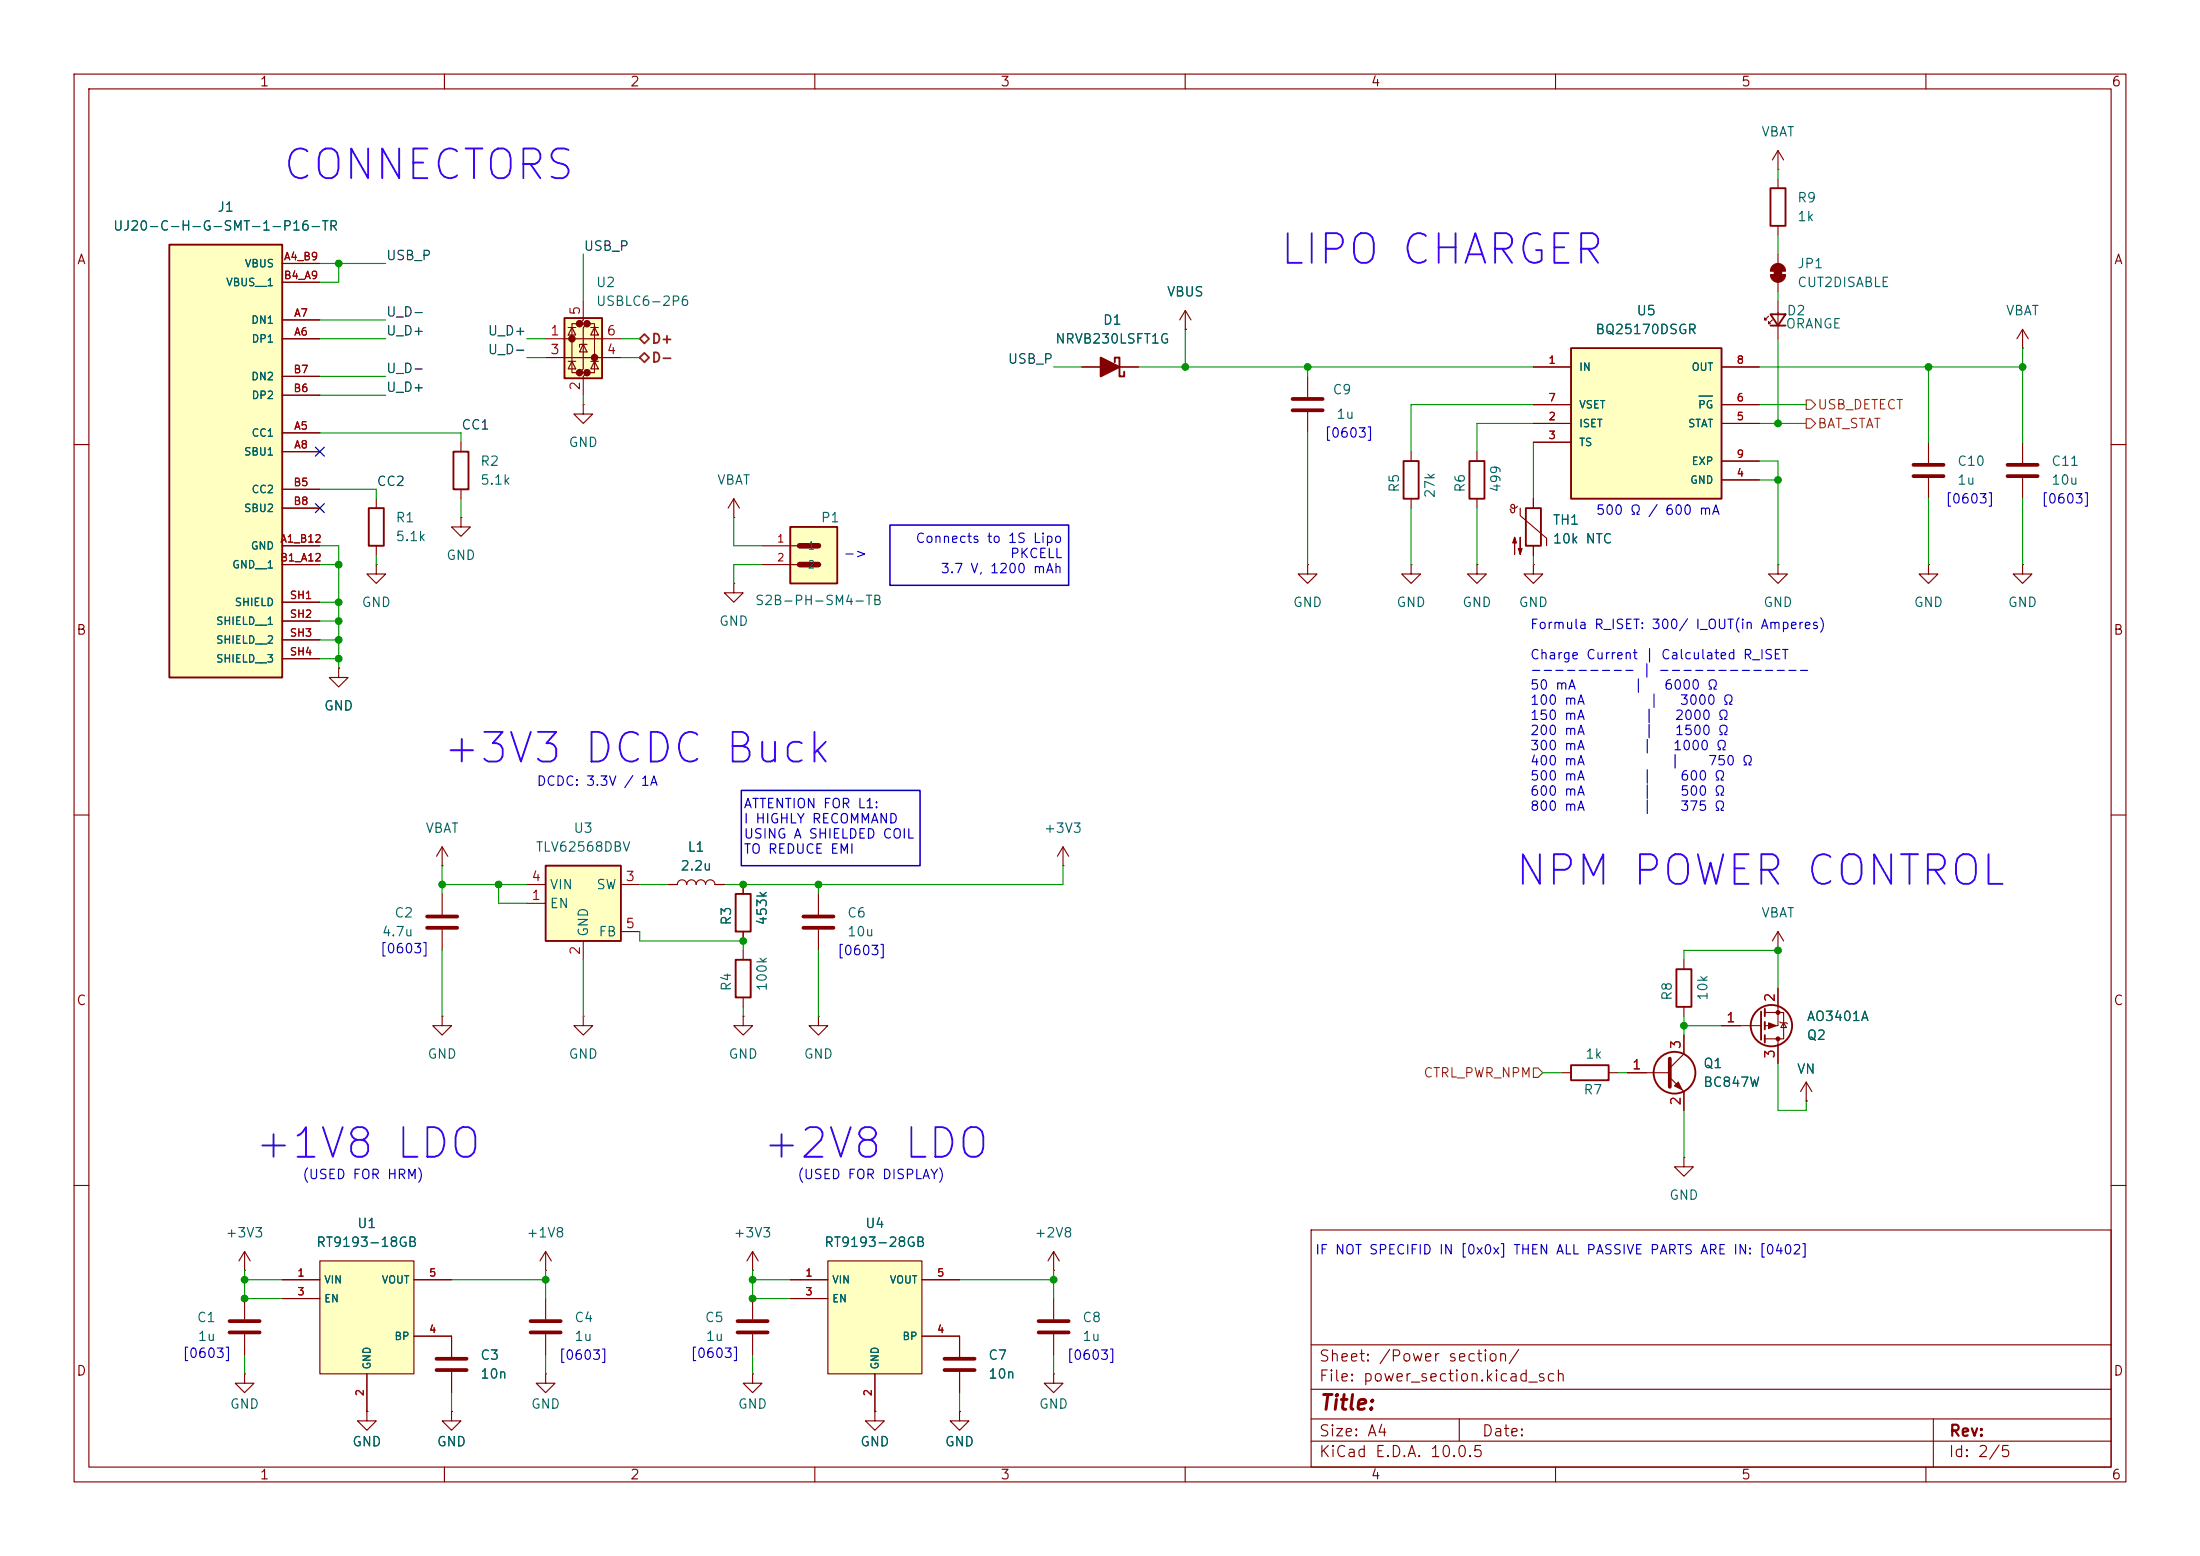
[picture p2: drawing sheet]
<svg xmlns="http://www.w3.org/2000/svg" width="297mm" height="210mm" viewBox="0 0 297 210" stroke-linecap="round" stroke-linejoin="round" font-family="sans-serif">
<g fill="none" stroke="#840000" stroke-width=".15">
<path d="M10 10h277v190h-277zM12 12h273v186h-273zM60 10v2M110 10v2M160 10v2M210 10v2M260 10v2M240 22.9h.1M240 20.3v2.6M240 24.1v1.3M240 30.5v1.3M240 20.3l-.7 1.3"/>
<path d="M240 20.3l.8 1.3M273 47h.1M273 44.5l-.7 1.2M273 44.5l.8 1.2M273 44.5v2.5M10 60h2M199.4 76.2v1.3h1.3l-1.3 1.2-1.3-1.2h1.3M199.4 76.2h.1M240 76.2v1.3h1.3l-1.3 1.2-1.2-1.2h1.2M240 76.2h.1M285 60h2M10 110h2"/>
<path d="M59.7 116.8h.1M59.7 114.3l-.8 1.3M59.7 114.3l.8 1.3M59.7 114.3v2.5M285 110h2M100.3 137.2v1.2h1.3l-1.3 1.3-1.2-1.3h1.2M100.3 137.2h.1M110.5 120.7v2.7M110.5 125.5v2.8M227.3 139.7v2.5l-1.9 1.9M210.8 144.8h1.3M217.2 144.8h1.2"/>
<path d="M219.7 144.8h5.7M225.4 145.4l1.9 1.9v2.6M10 160h2M33 171.5h.1M33 168.9l-.7 1.3M33 168.9l.8 1.3M33 168.9v2.6M177 166h108v32h-108zM285 160h2M60 198v2M110 198v2M129.5 190.5v1.3h1.3l-1.3 1.2-1.2-1.2h1.2"/>
<path d="M129.5 190.5h.1M160 198v2M177 194.5h108M177 191.5h108M177 187.5h108M177 181.5h108M197 191.5v3M210 198v2M260 198v2M261 191.5v6.5"/>
</g>
<g fill="none" stroke="#840000" stroke-width=".25">
<path d="M239 25.4h2v5.1h-2zM212.1 143.8h5.1v2h-5.1z"/>
<circle cx="226.1" cy="144.8" r="2.82"/>
</g>
<path d="M108.5 123.7h4M108.5 125.2h4M225.4 142.9v3.8" fill="none" stroke="#840000" stroke-width=".51"/>
<path d="M226.1 146.6l.5-.5 .5 1z" fill="#840000" stroke="#840000" stroke-width=".15"/>
<path d="M73.7 116.8h10.1v10.2h-10.1z" fill="#ffffc2"/>
<path d="M73.7 116.8h10.1v10.2h-10.1z" fill="none" stroke="#840000" stroke-width=".25"/>
<path d="M71.1 119.4h2.6M83.8 119.4h2.6M71.1 121.9h2.6M78.7 127v2.5M83.8 125.7h2.6M101.6 175.3v2.8M101.6 180.1v2.8" fill="none" stroke="#840000" stroke-width=".15"/>
<path d="M99.6 178.3h4M99.6 179.8h4" fill="none" stroke="#840000" stroke-width=".51"/>
<path d="M76.2 42.9h5.1v8.2h-5.1z" fill="#ffffc2"/>
<g fill="#840000" stroke="#840000" stroke-width=".51">
<circle cx="77.2" cy="45.7" r=".25"/>
<circle cx="78.2" cy="43.7" r=".25"/>
<circle cx="78.2" cy="50.3" r=".25"/>
<circle cx="79.2" cy="43.7" r=".25"/>
<circle cx="79.2" cy="50.3" r=".25"/>
<circle cx="80.3" cy="48.3" r=".25"/>
</g>
<g fill="none" stroke="#840000" stroke-width=".15">
<path d="M73.7 45.7h10.1M73.7 48.3h10.1M76.7 48.8h1M76.7 44.2h1M77.2 44.2l.5 1h-1zM77.2 48.8l.5 1h-1zM78.2 43.7h-1v6.6h1M78.7 40.6v2.6l-.5 .5h1l-.5 .5v5.6l-.5 .5h1l-.5 .5v2.5M78.7 46.5l.5 1h-1zM79.2 46.5h-1v.4M79.2 43.7h1.1v6.6h-1.1M79.8 48.8h1"/>
<path d="M79.8 44.2h1M80.3 44.2l.5 1h-1zM80.3 48.8l.5 1h-1zM176.5 50.8v2.8M176.5 55.6v2.8M62.2 69.9v1.2h-1.2l1.2 1.3 1.3-1.3h-1.3M62.2 69.9h.1M99.1 78.7v1.3h-1.3l1.3 1.3 1.2-1.3h-1.2M99.1 78.7h.1M90.2 119.4h1.2a.64 .64 0 0 1 .7-.7 .64 .64 0 0 1 .6 .7 .64 .64 0 0 1 .6-.7 .64 .64 0 0 1 .7 .7 .64 .64 0 0 1 .6-.7 .64 .64 0 0 1 .6 .7 .64 .64 0 0 1 .7-.7 .64 .64 0 0 1 .6 .7h1.3M232.4 138.4h5.3M238.3 136.7h2.5v3.5h-2.5"/>
<path d="M240 133.4v5h-1.7M240.3 137.9l.1 .1h.8l.1 .2M240.8 138l.4 .7h-.8zM240 140.2v3.3M142.2 185.4v1.3h1.3l-1.3 1.3-1.2-1.3h1.2M142.2 185.4h.1"/>
</g>
<g fill="none" stroke="#840000" stroke-width=".25">
<path d="M76.2 42.9h5.1v8.2h-5.1zM237.7 136.5v3.8M238.3 136.1v1.1M238.3 137.9v1M238.3 139.7v1"/>
<circle cx="239.1" cy="138.4" r="2.79"/>
</g>
<g fill="#840000" stroke="#840000" stroke-width=".15">
<path d="M238.8 138l1 .4-1 .4z"/>
<circle cx="240" cy="140.2" r=".25"/>
<circle cx="240" cy="136.7" r=".25"/>
</g>
<path d="M174.5 53.8h4.1M174.5 55.4h4.1" fill="none" stroke="#840000" stroke-width=".51"/>
<path d="M111.8 170.2h12.7v15.2h-12.7z" fill="#ffffc2"/>
<path d="M146 49.5h7.7M45.7 90.2v1.2h1.3l-1.3 1.3-1.3-1.3h1.3M45.7 90.2h.1M110.5 137.2v1.2h1.3l-1.3 1.3-1.3-1.3h1.3M110.5 137.2h.1M106.7 172.7h5.1M106.7 175.3h5.1M111.8 170.2h12.7v15.2h-12.7zM124.5 172.7h5M118.1 185.4v5.1M124.5 180.3h5" fill="none" stroke="#840000" stroke-width=".15"/>
<path d="M150.5 48.9v-.6h.6v2.5h.7v-.6" fill="none" stroke="#840000" stroke-width=".25"/>
<path d="M148.6 48.3l2.5 1.2-2.5 1.3z" fill="#840000" stroke="#840000" stroke-width=".25"/>
<path d="M106.7 71.1h6.3v7.6h-6.3z" fill="#ffffc2"/>
<path d="M239 42.4h2l-1 1.5zM239 43.9h2M106.7 71.1h6.3v7.6h-6.3zM189.5 62.2h2v5.1h-2zM198.4 62.2h2v5.1h-2zM206 68.6h2v5.1h-2zM99.3 129.5h2v5.1h-2zM99.3 120.7h2v5h-2zM226.3 130.8h2v5.1h-2z" fill="none" stroke="#840000" stroke-width=".25"/>
<path d="M107.9 73.7h2.6M107.9 76.2h2.6" fill="none" stroke="#840000" stroke-width=".76"/>
<g fill="none" stroke="#840000" stroke-width=".15">
<path d="M239 36.6h2M239 37.1h2M240 34.3v5.1M78.7 54.6v1.3h1.3l-1.3 1.3-1.2-1.3h1.2M78.7 54.6h.1M160 44.5h.1M160 41.9l-.7 1.3M160 41.9l.8 1.3M160 41.9v2.6M238.8 42.7l-.5 .5v-.3v.3h.2M239.3 43.2l-.5 .5v-.3v.3h.2M240 40.6v5.1"/>
<path d="M260.3 59.7v2.8M273 59.7v2.8M99.1 69.9h.1M99.1 67.3l.7 1.3M99.1 67.3l-.8 1.3M99.1 67.3v2.6M102.9 73.7h5M102.9 76.2h5M176.5 76.2v1.3h1.3l-1.3 1.2-1.2-1.2h1.2M176.5 76.2h.1M190.5 61v1.2M190.5 67.3v1.3"/>
<path d="M199.4 61v1.2M199.4 67.3v1.3M204 68.3v-.1l.2-.1h.2l.1 .2M204 68.3l.2 .3a.59 .59 0 0 0 .7-.3M204.5 68.3v.7l-.2 .2-.3-.1v-.3l-.2-.1M205.2 68.6v1l3.6 3v1.1M207 76.2v1.3h1.3l-1.3 1.2-1.3-1.2h1.3M207 76.2h.1M207 67.3v1.3M207 73.7v1.2M260.3 76.2v1.3h1.3l-1.3 1.2-1.2-1.2h1.2M260.3 76.2h.1"/>
<path d="M260.3 64.5v2.8M273 76.2v1.3h1.3l-1.3 1.2-1.2-1.2h1.2M273 76.2h.1M273 64.5v2.8M100.3 119.4v1.3M143.5 116.8h.1M143.5 114.3l-.8 1.3M143.5 114.3l.8 1.3M143.5 114.3v2.5M59.7 120.7v2.7M59.7 125.5v2.8M100.3 125.7v1.3"/>
<path d="M100.3 128.3v1.2M100.3 134.6v1.3M227.3 129.5v1.3M227.3 135.9v1.3M240 128.3h.1M240 125.7l-.7 1.3M240 125.7l.8 1.3M240 125.7v2.6M227.3 156.2v1.3h1.3l-1.3 1.3-1.2-1.3h1.2M227.3 156.2h.1M243.8 148.6h.1M243.8 146.1l-.7 1.2"/>
<path d="M243.8 146.1l.8 1.2M243.8 146.1v2.5M101.6 171.5h.1M101.6 168.9l-.8 1.3M101.6 168.9l.8 1.3M101.6 168.9v2.6M142.2 171.5h.1M142.2 168.9v2.6M142.2 175.3v2.8M142.2 168.9l-.7 1.3M142.2 168.9l.8 1.3M101.6 185.4v1.3h1.3l-1.3 1.3-1.3-1.3h1.3"/>
<path d="M101.6 185.4h.1M118.1 190.5v1.3h1.3l-1.3 1.2-1.3-1.2h1.3M118.1 190.5h.1M129.5 180.3v2.8M129.5 185.2v2.8M142.2 180.1v2.8"/>
</g>
<path d="M258.3 62.7h4.1M258.3 64.3h4.1M271 62.7h4.1M271 64.3h4.1M57.7 123.7h4M57.7 125.2h4M140.2 178.3h4.1M140.2 179.8h4.1M127.5 183.4h4.1M127.5 184.9h4.1" fill="none" stroke="#840000" stroke-width=".51"/>
<g fill="#840000" stroke="#840000" stroke-width=".15">
<path d="M204.5 72.5l.2 .8h-.5l.3-.8v2.3z"/>
<path d="M205.2 72.5v2.3l-.2-.8h.5l-.3 .8z"/>
<path d="M239.5 36.3h1v1h-1z"/>
<path d="M239.3 35.9a1.02 1.02 0 0 1 1.1-.3 1.02 1.02 0 0 1 .6 1h-2l.1-.4z"/>
<path d="M239 37.1h2a1.02 1.02 0 0 1-1 1 1.02 1.02 0 0 1-1-1z"/>
</g>
<path d="M212.1 47h20.3v20.3h-20.3z" fill="#ffffc2"/>
<path d="M212.1 47h20.3v20.3h-20.3zM49.8 68.6h2v5.1h-2zM61.2 61h2v5h-2z" fill="none" stroke="#840000" stroke-width=".25"/>
<g fill="none" stroke="#840000" stroke-width=".15">
<path d="M62.2 59.7v1.3M207 49.5h5.1M207 57.2h5.1M207 59.7h5.1M207 54.6h5.1M232.4 49.5h5.1M232.4 57.2h5.1M232.4 54.6h5.1M50.8 76.2v1.3h1.3l-1.3 1.2-1.3-1.2h1.3M50.8 76.2h.1M50.8 67.3v1.3M50.8 73.7v1.2"/>
<path d="M62.2 66v1.3M190.5 76.2v1.3h1.3l-1.3 1.2-1.3-1.2h1.3M190.5 76.2h.1M232.4 64.8h5.1M232.4 62.2h5.1"/>
</g>
<path d="M229.4 53.4h1.8" fill="none" stroke="#006464" stroke-width=".15"/>
<path d="M22.9 33h15.2v58.4h-15.2z" fill="#ffffc2"/>
<path d="M22.9 33h15.2v58.4h-15.2z" fill="none" stroke="#840000" stroke-width=".25"/>
<g fill="none" stroke="#840000" stroke-width=".15">
<path d="M38.1 35.6h5.1M38.1 38.1h5.1M38.1 58.4h5.1M38.1 45.7h5.1M38.1 43.2h5.1M38.1 53.3h5.1M38.1 50.8h5.1M38.1 73.7h5.1M38.1 61h5.1M38.1 76.2h5.1M38.1 66h5.1M38.1 68.6h5.1"/>
<path d="M38.1 81.3h5.1M38.1 83.8h5.1M38.1 86.4h5.1M38.1 88.9h5.1M59.7 137.2v1.2h1.3l-1.3 1.3-1.3-1.3h1.3M59.7 137.2h.1M78.7 137.2v1.2h1.3l-1.3 1.3-1.2-1.3h1.2M78.7 137.2h.1M73.7 171.5h.1M73.7 168.9l-.8 1.3M73.7 168.9l.7 1.3M73.7 168.9v2.6"/>
</g>
<path d="M43.2 170.2h12.7v15.2h-12.7z" fill="#ffffc2"/>
<g fill="none" stroke="#840000" stroke-width=".15">
<path d="M38.1 35.6h5.1M38.1 38.1h5.1M38.1 58.4h5.1M38.1 45.7h5.1M38.1 43.2h5.1M38.1 53.3h5.1M38.1 50.8h5.1M146 49.5h2.6M151.1 49.5h2.6M160 44.5h.1M207 49.5h5.1M207 57.2h5.1"/>
<path d="M207 59.7h5.1M207 54.6h5.1M232.4 49.5h5.1M232.4 57.2h5.1M232.4 54.6h5.1M38.1 73.7h5.1M38.1 61h5.1M38.1 76.2h5.1M38.1 66h5.1M38.1 68.6h5.1M207 67.3v1.3M207 73.7v1.2"/>
<path d="M232.4 64.8h5.1M232.4 62.2h5.1M38.1 81.3h5.1M38.1 83.8h5.1M38.1 86.4h5.1M38.1 88.9h5.1M45.7 90.2h.1M90.2 119.4h1.2M96.5 119.4h1.3M100.3 119.4v1.3M100.3 125.7v1.3M227.3 139.7v2.5"/>
<path d="M232.4 138.4h2.5M240 133.4v2.5M219.7 144.8h2.5M227.3 147.3v2.6M240 141v2.5M243.8 148.6h.1M33 175.3v2.8M38.1 172.7h5.1M38.1 175.3h5.1M43.2 170.2h12.7v15.2h-12.7zM55.9 172.7h5.1M73.7 175.3v2.8"/>
<path d="M106.7 172.7h5.1M106.7 175.3h5.1M124.5 172.7h5M33 185.4v1.3h1.3l-1.3 1.3-1.3-1.3h1.3M33 185.4h.1M33 180.1v2.8M49.5 190.5v1.3h1.3l-1.3 1.2-1.2-1.2h1.2M49.5 190.5h.1M49.5 185.4v5.1M55.9 180.3h5.1v2.8M61 190.5v1.3h1.2l-1.2 1.2-1.3-1.2h1.3M61 190.5h.1"/>
<path d="M61 185.2v2.8M73.7 185.4v1.3h1.2l-1.2 1.3-1.3-1.3h1.3M73.7 185.4h.1M73.7 180.1v2.8M118.1 190.5h.1M118.1 185.4v5.1M124.5 180.3h5v2.8M129.5 190.5h.1M129.5 185.2v2.8"/>
</g>
<path d="M31 178.3h4.1M31 179.8h4.1M71.6 178.3h4.1M71.6 179.8h4.1M58.9 183.4h4.1M58.9 184.9h4.1" fill="none" stroke="#840000" stroke-width=".51"/>
<path d="M243.8 56.5h.7l.6 .7-.6 .6h-.7zM243.8 54h.7l.6 .6-.6 .6h-.7zM207 144.1h.6l.7 .7-.7 .6h-.6z" fill="none" stroke="#725600" stroke-width=".15"/>
<path d="M86.4 45.7l.6-.6 .6 .6-.6 .7zM86.4 48.3l.6-.7 .6 .7-.6 .6z" fill="none" stroke="#725600" stroke-width=".25"/>
<g fill="none" stroke="#009600" stroke-width=".15">
<path d="M43.2 35.6h8.9M45.7 35.6v2.5h-2.5M78.7 34.3v6.3M240 22.9v1.2M240 31.8v2.5M240 39.4v1.2M43.2 50.8h8.9M43.2 53.3h8.9M43.2 58.4h19v1.3M43.2 43.2h8.9M43.2 45.7h8.9M71.1 45.7h2.6"/>
<path d="M71.1 48.3h2.6M78.7 53.3v1.3M83.8 45.7h2.6M83.8 48.3h2.6M142.2 49.5h3.8M153.7 49.5h53.3M160 44.5v5M176.5 49.5v1.3M176.5 58.4v17.8M207 54.6h-16.5v6.4M207 57.2h-7.6v3.8M207 59.7v7.6"/>
<path d="M237.5 49.5h35.5M237.5 54.6h6.3M237.5 57.2h6.3M240 45.7v11.5M260.3 49.5v10.2M273 47v12.7M43.2 66h7.6v1.3M43.2 73.7h2.5v16.5M43.2 76.2h2.5M50.8 74.9v1.3M62.2 67.3v2.6M99.1 69.9v3.8h3.8"/>
<path d="M102.9 76.2h-3.8v2.5M190.5 68.6v7.6M199.4 68.6v7.6M207 74.9v1.3M237.5 62.2h2.5v14M237.5 64.8h2.5M260.3 67.3v8.9M273 67.3v8.9M43.2 83.8h2.5M43.2 81.3h2.5M43.2 88.9h2.5M43.2 86.4h2.5"/>
<path d="M59.7 116.8v3.9M59.7 119.4h11.4M67.3 119.4v2.5h3.8M86.4 119.4h3.8M110.5 119.4v1.3M143.5 116.8v2.6h-45.7M59.7 128.3v8.9M78.7 129.5v7.7M86.4 125.7v1.3h13.9v1.3M100.3 135.9v1.3M110.5 128.3v8.9M227.3 129.5v-1.2h12.7v5.1"/>
<path d="M227.3 137.2v2.5M227.3 138.4h5.1M208.3 144.8h2.5M218.4 144.8h1.3M227.3 149.9v6.3M240 143.5v6.4h3.8v-1.3M33 172.7h5.1M33 171.5v3.8h5.1M61 172.7h12.7M73.7 171.5v3.8M101.6 172.7h5.1M101.6 171.5v3.8h5.1"/>
<path d="M129.5 172.7h12.7M142.2 171.5v3.8M33 182.9v2.5M61 188v2.5M73.7 182.9v2.5M101.6 182.9v2.5M129.5 188v2.5M142.2 182.9v2.5"/>
</g>
<path d="M42.6 60.4l1.2 1.2M42.6 68l1.2 1.2M43.8 60.4l-1.2 1.2M43.8 68l-1.2 1.2" fill="none" stroke="#000084" stroke-width=".15"/>
<path d="M120.1 70.9h24.2v8.1h-24.2zM100.1 106.7h24.1v10.1h-24.1z" fill="none" stroke="#0000c2" stroke-width=".2"/>
<path d="M229.4 53.4h1.8" fill="none" stroke="#006464" stroke-width=".15"/>
<g fill="#009600" stroke="#009600" stroke-width=".14">
<circle cx="45.7" cy="88.9" r=".46"/>
<circle cx="45.7" cy="83.8" r=".46"/>
<circle cx="45.7" cy="81.3" r=".46"/>
<circle cx="45.7" cy="86.4" r=".46"/>
<circle cx="67.3" cy="119.4" r=".46"/>
<circle cx="59.7" cy="119.4" r=".46"/>
<circle cx="110.5" cy="119.4" r=".46"/>
<circle cx="100.3" cy="127" r=".46"/>
<circle cx="227.3" cy="138.4" r=".46"/>
<circle cx="176.5" cy="49.5" r=".46"/>
<circle cx="160" cy="49.5" r=".46"/>
<circle cx="260.3" cy="49.5" r=".46"/>
<circle cx="240" cy="57.2" r=".46"/>
<circle cx="273" cy="49.5" r=".46"/>
<circle cx="142.2" cy="172.7" r=".46"/>
<circle cx="100.3" cy="119.4" r=".46"/>
<circle cx="101.6" cy="175.3" r=".46"/>
<circle cx="101.6" cy="172.7" r=".46"/>
<circle cx="45.7" cy="76.2" r=".46"/>
<circle cx="45.7" cy="35.6" r=".46"/>
<circle cx="73.7" cy="172.7" r=".46"/>
<circle cx="33" cy="175.3" r=".46"/>
<circle cx="33" cy="172.7" r=".46"/>
<circle cx="240" cy="64.8" r=".46"/>
<circle cx="240" cy="128.3" r=".46"/>
</g>
<g font-size="4" fill="#4000ff">
<text x="37.9" y="25.3">CONNECTORS</text>
<text x="172.5" y="36.7">LIPO CHARGER</text>
<text x="59.5" y="104">+3V3 DCDC Buck</text>
<text x="204.2" y="120.5">NPM POWER CONTROL</text>
<text x="34.1" y="157.3">+1V8 LDO</text>
<text x="102.6" y="157.3">+2V8 LDO</text>
</g>
<text font-size="2" fill="#840000" x="178" y="190.8">Title:</text>
<g font-size="1.5" fill="#840000">
<text x="178" y="184.1">Sheet: /Power section/</text>
<text x="178" y="186.8">File: power_section.kicad_sch</text>
<text x="178" y="197">KiCad E.D.A. 10.0.5</text>
<text x="178" y="194.2">Size: A4</text>
<text x="200" y="194.2">Date:</text>
<text x="263" y="197">Id: 2/5</text>
<text x="263" y="194.2">Rev:</text>
</g>
<g font-size="1.3" fill="#840000">
<text x="35" y="12">1</text>
<text x="85" y="12">2</text>
<text x="135" y="12">3</text>
<text x="185" y="12">4</text>
<text x="235" y="12">5</text>
<text x="285" y="12">6</text>
<text x="10.3" y="36">A</text>
<text x="285.3" y="36">A</text>
<text x="10.2" y="86">B</text>
<text x="285.2" y="86">B</text>
<text x="10.2" y="136">C</text>
<text x="285.2" y="136">C</text>
<text x="10.2" y="186">D</text>
<text x="285.2" y="186">D</text>
<text x="35" y="200">1</text>
<text x="85" y="200">2</text>
<text x="135" y="200">3</text>
<text x="185" y="200">4</text>
<text x="235" y="200">5</text>
<text x="285" y="200">6</text>
</g>
<g font-size="1.3" fill="#006464">
<text x="237.7" y="18.7">VBAT</text>
<text x="29.3" y="28.9">J1</text>
<text x="242.6" y="27.6">R9</text>
<text x="15.2" y="31.4">UJ20-C-H-G-SMT-1-P16-TR</text>
<text x="242.6" y="30.2">1k</text>
<text x="80.4" y="39.1">U2</text>
<text x="80.4" y="41.6">USBLC6-2P6</text>
<text x="157.4" y="40.3">VBUS</text>
<text x="242.6" y="36.5">JP1</text>
<text x="242.6" y="39.1">CUT2DISABLE</text>
<text x="142.4" y="46.7">NRVB230LSFT1G</text>
<text x="148.8" y="44.1">D1</text>
<text x="215.3" y="45.4">BQ25170DSGR</text>
<text x="220.9" y="42.9">U5</text>
<text x="241" y="44.7">ORANGE</text>
<text x="241.1" y="42.9">D2</text>
<text x="270.7" y="42.9">VBAT</text>
<text x="179.8" y="53.5">C9</text>
<text x="180.3" y="56.8">1u</text>
<text x="64.8" y="63.2">R2</text>
<text x="64.8" y="65.7">5.1k</text>
<text x="76.7" y="60.7">GND</text>
<text x="96.7" y="65.7">VBAT</text>
<text x="264.1" y="63.2">C10</text>
<text x="264.1" y="65.7">1u</text>
<text x="276.8" y="63.2">C11</text>
<text x="276.8" y="65.7">10u</text>
<text x="53.3" y="70.8">R1</text>
<text x="110.7" y="70.8">P1</text>
<text x="189.2" y="66.6" transform="rotate(-90 189.2 66.6)">R5</text>
<text x="194" y="67.3" transform="rotate(-90 194 67.3)">27k</text>
<text x="198.1" y="66.6" transform="rotate(-90 198.1 66.6)">R6</text>
<text x="202.9" y="66.6" transform="rotate(-90 202.9 66.6)">499</text>
<text x="209.5" y="71.1">TH1</text>
<text x="53.3" y="73.4">5.1k</text>
<text x="60.2" y="75.9">GND</text>
<text x="209.5" y="73.7">10k NTC</text>
<text x="48.7" y="82.2">GND</text>
<text x="101.8" y="82">S2B-PH-SM4-TB</text>
<text x="174.5" y="82.2">GND</text>
<text x="188.4" y="82.2">GND</text>
<text x="197.3" y="82.2">GND</text>
<text x="204.9" y="82.2">GND</text>
<text x="238" y="82.2">GND</text>
<text x="258.3" y="82.2">GND</text>
<text x="271" y="82.2">GND</text>
<text x="97" y="84.8">GND</text>
<text x="43.7" y="96.2">GND</text>
<text x="57.4" y="112.7">VBAT</text>
<text x="77.3" y="112.7">U3</text>
<text x="140.8" y="112.7">+3V3</text>
<text x="72.2" y="115.3">TLV62568DBV</text>
<text x="91.8" y="117.8">2.2u</text>
<text x="92.7" y="115.3">L1</text>
<text x="53.2" y="124.2">C2</text>
<text x="74.1" y="122.9">EN</text>
<text x="74.1" y="120.3">VIN</text>
<text x="80.4" y="120.3">SW</text>
<text x="99" y="125" transform="rotate(-90 99 125)">R3</text>
<text x="103.8" y="125" transform="rotate(-90 103.8 125)">453k</text>
<text x="114.3" y="124.2">C6</text>
<text x="237.7" y="124.2">VBAT</text>
<text x="51.5" y="126.7">4.7u</text>
<text x="79.7" y="126.5" transform="rotate(-90 79.7 126.5)">GND</text>
<text x="80.7" y="126.7">FB</text>
<text x="114.3" y="126.7">10u</text>
<text x="99" y="133.9" transform="rotate(-90 99 133.9)">R4</text>
<text x="103.8" y="133.9" transform="rotate(-90 103.8 133.9)">100k</text>
<text x="226" y="135.1" transform="rotate(-90 226 135.1)">R8</text>
<text x="230.8" y="135.1" transform="rotate(-90 230.8 135.1)">10k</text>
<text x="57.6" y="143.2">GND</text>
<text x="76.7" y="143.2">GND</text>
<text x="98.3" y="143.2">GND</text>
<text x="108.4" y="143.2">GND</text>
<text x="213.9" y="143.2">1k</text>
<text x="243.8" y="140.7">Q2</text>
<text x="243.8" y="138.1">AO3401A</text>
<text x="213.7" y="148">R7</text>
<text x="229.9" y="144.5">Q1</text>
<text x="229.9" y="147">BC847W</text>
<text x="242.5" y="145.2">VN</text>
<text x="30.4" y="167.3">+3V3</text>
<text x="48.1" y="166.1">U1</text>
<text x="71" y="167.3">+1V8</text>
<text x="98.9" y="167.3">+3V3</text>
<text x="116.7" y="166.1">U4</text>
<text x="139.6" y="167.3">+2V8</text>
<text x="225.3" y="162.3">GND</text>
<text x="42.6" y="168.6">RT9193-18GB</text>
<text x="111.2" y="168.6">RT9193-28GB</text>
<text x="26.5" y="178.8">C1</text>
<text x="77.5" y="178.8">C4</text>
<text x="95.1" y="178.8">C5</text>
<text x="146" y="178.8">C8</text>
<text x="26.6" y="181.3">1u</text>
<text x="64.8" y="183.8">C3</text>
<text x="77.5" y="181.3">1u</text>
<text x="95.2" y="181.3">1u</text>
<text x="133.3" y="183.8">C7</text>
<text x="146" y="181.3">1u</text>
<text x="31" y="190.4">GND</text>
<text x="64.8" y="186.4">10n</text>
<text x="71.6" y="190.4">GND</text>
<text x="99.5" y="190.4">GND</text>
<text x="133.3" y="186.4">10n</text>
<text x="140.2" y="190.4">GND</text>
<text x="47.5" y="195.5">GND</text>
<text x="58.9" y="195.5">GND</text>
<text x="116" y="195.5">GND</text>
<text x="127.5" y="195.5">GND</text>
</g>
<g font-size="1.3" fill="#0f0f0f">
<text x="52" y="35.4">USB_P</text>
<text x="78.7" y="34.2">USB_P</text>
<text x="52" y="45.6">U_D+</text>
<text x="52" y="43.1">U_D-</text>
<text x="65.8" y="45.6">U_D+</text>
<text x="52" y="50.7">U_D-</text>
<text x="52" y="53.2">U_D+</text>
<text x="65.8" y="48.1">U_D-</text>
<text x="136" y="49.4">USB_P</text>
<text x="62.2" y="58.3">CC1</text>
<text x="50.8" y="65.9">CC2</text>
</g>
<g font-size="1.3" fill="#a90000">
<text x="74.2" y="45.6">1</text>
<text x="78.6" y="42.6" transform="rotate(-90 78.6 42.6)">5</text>
<text x="81.8" y="45.6">6</text>
<text x="74.2" y="48.1">3</text>
<text x="78.6" y="52.8" transform="rotate(-90 78.6 52.8)">2</text>
<text x="81.8" y="48.1">4</text>
<text x="71.7" y="119.2">4</text>
<text x="84.4" y="119.2">3</text>
<text x="71.7" y="121.8">1</text>
<text x="84.4" y="125.6">5</text>
<text x="78.6" y="129" transform="rotate(-90 78.6 129)">2</text>
<text x="239.9" y="135.4" transform="rotate(-90 239.9 135.4)">2</text>
<text x="227.2" y="141.7" transform="rotate(-90 227.2 141.7)">3</text>
<text x="232.9" y="138.3">1</text>
<text x="239.9" y="143" transform="rotate(-90 239.9 143)">3</text>
<text x="220.2" y="144.6">1</text>
<text x="227.2" y="149.3" transform="rotate(-90 227.2 149.3)">2</text>
</g>
<g font-size="1.3" fill="#725600">
<text x="87.9" y="46.7">D+</text>
<text x="87.9" y="49.2">D-</text>
<text x="245.3" y="58.1">BAT_STAT</text>
<text x="245.3" y="55.6">USB_DETECT</text>
<text x="192.1" y="145.7">CTRL_PWR_NPM</text>
</g>
<g font-size="1.3" fill="#0000c2">
<text x="178.7" y="59.4">[0603]</text>
<text x="215.4" y="69.8">500 Ω / 600 mA</text>
<text x="262.5" y="68.3">[0603]</text>
<text x="275.5" y="68.3">[0603]</text>
<text x="113.8" y="75.6">-&gt;</text>
<text x="123.5" y="73.6">Connects to 1S Lipo</text>
<text x="126.9" y="77.7">3.7 V, 1200 mAh</text>
<text x="136.3" y="75.6">PKCELL</text>
<text x="206.5" y="85.2">Formula R_ISET: 300/ I_OUT(in Amperes)</text>
<text x="206.5" y="89.3">Charge Current | Calculated R_ISET</text>
<text x="206.5" y="91.4">--------- | -------------</text>
<text x="206.5" y="93.4">50 mA</text>
<text x="206.5" y="95.4">100 mA</text>
<text x="220.4" y="93.4">|</text>
<text x="222.6" y="95.4">|</text>
<text x="224.6" y="93.4">6000 Ω</text>
<text x="226.7" y="95.4">3000 Ω</text>
<text x="206.5" y="97.5">150 mA</text>
<text x="206.5" y="99.5">200 mA</text>
<text x="206.5" y="101.6">300 mA</text>
<text x="221.7" y="101.6">|</text>
<text x="221.9" y="97.5">|</text>
<text x="221.9" y="99.5">|</text>
<text x="225.8" y="101.6">1000 Ω</text>
<text x="226" y="97.5">2000 Ω</text>
<text x="226" y="99.5">1500 Ω</text>
<text x="72.4" y="106.4">DCDC: 3.3V / 1A</text>
<text x="206.5" y="103.6">400 mA</text>
<text x="206.5" y="105.7">500 mA</text>
<text x="206.5" y="107.7">600 mA</text>
<text x="221.7" y="105.7">|</text>
<text x="221.7" y="107.7">|</text>
<text x="225.4" y="103.6">|</text>
<text x="226.7" y="105.7">600 Ω</text>
<text x="226.7" y="107.7">500 Ω</text>
<text x="230.5" y="103.6">750 Ω</text>
<text x="100.3" y="109.4">ATTENTION FOR L1:</text>
<text x="100.3" y="111.5">I HIGHLY RECOMMAND</text>
<text x="100.3" y="113.5">USING A SHIELDED COIL</text>
<text x="206.5" y="109.8">800 mA</text>
<text x="221.7" y="109.8">|</text>
<text x="226.7" y="109.8">375 Ω</text>
<text x="100.3" y="115.5">TO REDUCE EMI</text>
<text x="51.2" y="129">[0603]</text>
<text x="112.9" y="129.2">[0603]</text>
<text x="40.7" y="159.5">(USED FOR HRM)</text>
<text x="107.6" y="159.5">(USED FOR DISPLAY)</text>
<text x="177.5" y="169.6">IF NOT SPECIFID IN [0x0x] THEN ALL PASSIVE PARTS ARE IN: [0402]</text>
<text x="24.5" y="183.6">[0603]</text>
<text x="75.3" y="183.8">[0603]</text>
<text x="93.1" y="183.6">[0603]</text>
<text x="143.9" y="183.8">[0603]</text>
</g>
<g font-size="1" fill="#a90000">
<text x="38.2" y="35.4">A4_B9</text>
<text x="38.2" y="37.9">B4_A9</text>
<text x="39.6" y="45.5">A6</text>
<text x="39.6" y="43">A7</text>
<text x="39.5" y="53.2">B6</text>
<text x="39.5" y="50.6">B7</text>
<text x="209" y="49.3">1</text>
<text x="234.4" y="49.3">8</text>
<text x="39.6" y="58.2">A5</text>
<text x="209" y="57">2</text>
<text x="209" y="59.5">3</text>
<text x="209" y="54.4">7</text>
<text x="234.4" y="57">5</text>
<text x="234.4" y="54.4">6</text>
<text x="39.5" y="65.9">B5</text>
<text x="39.6" y="60.8">A8</text>
<text x="234.4" y="64.6">4</text>
<text x="234.4" y="62">9</text>
<text x="39.5" y="68.4">B8</text>
<text x="37.8" y="73.5">A1_B12</text>
<text x="37.8" y="76">B1_A12</text>
<text x="104.8" y="73.5">1</text>
<text x="104.8" y="76">2</text>
<text x="39" y="81.1">SH1</text>
<text x="39" y="83.6">SH2</text>
<text x="39" y="86.2">SH3</text>
<text x="39" y="88.7">SH4</text>
<text x="40.1" y="172.5">1</text>
<text x="57.8" y="172.5">5</text>
<text x="108.6" y="172.5">1</text>
<text x="126.4" y="172.5">5</text>
<text x="40.1" y="175.1">3</text>
<text x="108.6" y="175.1">3</text>
<text x="57.8" y="180.2">4</text>
<text x="126.4" y="180.2">4</text>
<text x="49.3" y="188.5" transform="rotate(-90 49.3 188.5)">2</text>
<text x="117.9" y="188.5" transform="rotate(-90 117.9 188.5)">2</text>
</g>
<g font-size="1" fill="#006464">
<text x="30.4" y="38.9">VBUS__1</text>
<text x="33" y="36.3">VBUS</text>
<text x="33.8" y="43.9">DN1</text>
<text x="33.9" y="46.5">DP1</text>
<text x="33.8" y="51.6">DN2</text>
<text x="213.1" y="50.3">IN</text>
<text x="228.3" y="50.3">OUT</text>
<text x="33.9" y="59.2">CC1</text>
<text x="33.9" y="54.1">DP2</text>
<text x="213.1" y="57.9">ISET</text>
<text x="213.1" y="55.4">VSET</text>
<text x="227.8" y="57.9">STAT</text>
<text x="229.2" y="55.4">PG</text>
<text x="32.9" y="61.7">SBU1</text>
<text x="213.1" y="60.5">TS</text>
<text x="228.1" y="65.5">GND</text>
<text x="228.3" y="63">EXP</text>
<text x="32.9" y="69.3">SBU2</text>
<text x="33.9" y="66.8">CC2</text>
<text x="31.3" y="77">GND__1</text>
<text x="33.8" y="74.4">GND</text>
<text x="109" y="74.4">1</text>
<text x="109" y="77">2</text>
<text x="31.6" y="82">SHIELD</text>
<text x="29.1" y="84.6">SHIELD__1</text>
<text x="29.1" y="87.1">SHIELD__2</text>
<text x="29.1" y="89.7">SHIELD__3</text>
<text x="43.7" y="173.5">VIN</text>
<text x="51.5" y="173.5">VOUT</text>
<text x="112.3" y="173.5">VIN</text>
<text x="120" y="173.5">VOUT</text>
<text x="43.7" y="176">EN</text>
<text x="112.3" y="176">EN</text>
<text x="50.3" y="184.9" transform="rotate(-90 50.3 184.9)">GND</text>
<text x="53.2" y="181.1">BP</text>
<text x="118.9" y="184.9" transform="rotate(-90 118.9 184.9)">GND</text>
<text x="121.8" y="181.1">BP</text>
</g>
</svg>
